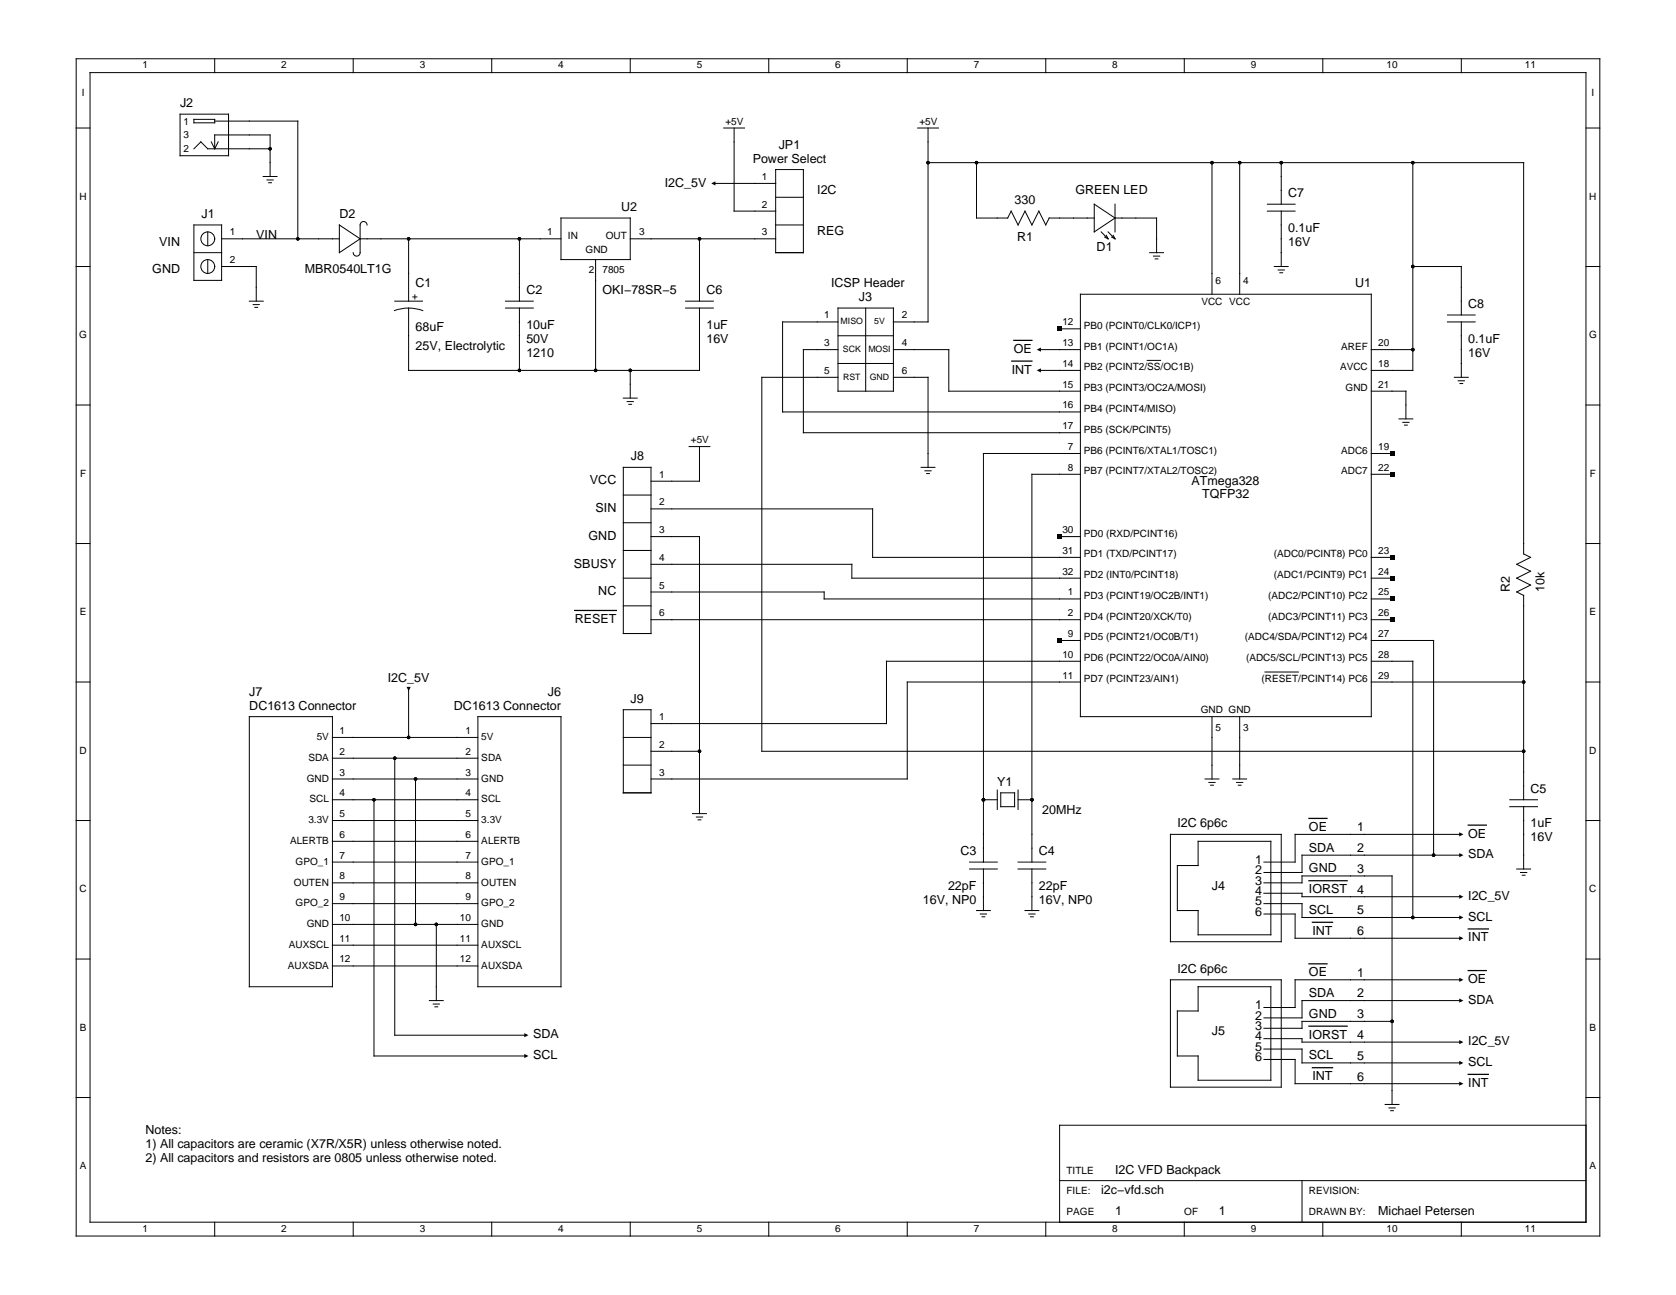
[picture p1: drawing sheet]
<svg xmlns="http://www.w3.org/2000/svg" width="279mm" height="216mm" viewBox="0 0 279 216" stroke-linecap="round" stroke-linejoin="round" font-family="sans-serif">
<g fill="none" stroke="#000" stroke-width=".17">
<path d="M12.7 9.8h254v196.3h-254zM15 12.1h249.4v191.7h-249.4zM30 19h8.1v7h-8.1zM32.3 19.9h3.5v.6h-3.5zM35.8 9.8v2.3M58.9 9.8v2.3M82 9.8v2.3M105.1 9.8v2.3M128.2 9.8v2.3M151.2 9.8v2.3M174.3 9.8v2.3M197.4 9.8v2.3"/>
<path d="M220.5 9.8v2.3M243.6 9.8v2.3M12.7 21.3h2.3M32.3 37.5h4.6v9.2h-4.6zM32.3 24.8l1.2-1.1 1.1 1.1h10.4M34.6 38.7v2.3M35.2 23.7l.6 1.1M35.8 20.2h13.8v19.6M35.8 24.8v-2.3h9.2v6.9M36.4 23.7l-.6 1.1M36.9 39.8h19.7M43.9 29.4h2.3"/>
<path d="M44.5 30h1M44.8 30.5h.5M56.6 37.5l3.4 2.3-3.4 2.3zM60 39.8h33.5M61.2 37.5a.58 .58 0 0 0-.6-.6 .58 .58 0 0 0-.6 .6v4.6a.58 .58 0 0 1-.5 .6 .58 .58 0 0 1-.6-.6M68.1 39.8v10.4M86.6 39.8v10.4M93.5 36.4h11.6v6.9h-11.6zM105.1 39.8h24.2M116.6 39.8v10.4M118.9 30.6h10.4M120.7 21.3h3.4"/>
<path d="M122.4 21.3v13.9h6.9M129.3 28.3h4.6v13.8h-4.6zM129.3 37.5h4.6M129.3 32.9h4.6M153 21.3h3.4M154.7 21.3v32.4h-5.8M154.7 27.1h99.3v65.2l1.2 .6-2.4 1.2 2.4 1.1-2.4 1.2 2.4 1.1-2.4 1.2 1.2 .6M162.8 27.1v9.3h5.2l.6-1.2 1.1 2.3 1.2-2.3 1.1 2.3 1.2-2.3 1.1 2.3 .6-1.1M174.9 36.4h7.5M182.4 34l3.5 2.4-3.5 2.3zM183.6 38.7l1.1 1.1M184.2 39.5l.5 .3"/>
<path d="M184.4 39.2l.3 .6M184.7 38.7l1.2 1.1M185.3 39.5l.6 .3M185.6 39.2l.3 .6M185.9 36.4h6.9v5.7M185.9 34v4.7M202 27.1v22M206.7 27.1v22M211.3 35.2h4.6M211.3 34h4.6M213.6 27.1v6.9M213.6 35.2v9.2"/>
<path d="M235.5 27.1v34.7h-6.9M264.4 21.3h2.3M12.7 44.4h2.3M32.3 42.1h4.6M34.6 43.3v2.3M36.9 44.4h5.8v5.8M41.6 50.2h2.3M42.2 50.8h1M42.5 51.2h.4M65.7 51.8a6.9 6.9 0 0 1 4.8 0M65.8 50.2h4.6M68.1 51.4v10.4h48.5v-10.4"/>
<path d="M84.3 50.2h4.6M84.3 51.4h4.6M86.6 51.4v10.4M99.3 43.3v18.5M114.3 50.2h4.6M114.3 51.4h4.6M139.7 58.3h-5.8v13.8h46.2M139.7 53.7h-9.2v15h49.6M139.7 51.4h9.2v13.8h-9.2zM139.7 56h9.2M144.3 51.4v13.8M148.9 58.3h9.3v6.9h21.9"/>
<path d="M173.2 58.3h6.9M176.6 54.8h3.5M180.1 49.1h48.5v70.4h-48.5zM191.7 42.1h2.3M192.3 42.7h1M192.6 43.2h.4M212.4 44.4h2.3M213.1 45h1M213.4 45.5h.4M228.6 58.3h6.9M235.5 44.4h8.1v8.1M241.3 53.7h4.6"/>
<path d="M241.3 52.5h4.6M243.6 53.7v9.2M264.4 44.4h2.3M12.7 67.5h2.3M103.9 77.9h4.6v27.7h-4.6zM103.9 66.4h2.3M104.5 66.9h1.1M104.8 67.4h.5M105.1 61.8v4.6M114.9 74.5h3.4M116.6 74.5v5.7h-8.1M139.7 62.9h-12.7v62.4h127"/>
<path d="M139.7 60.6h9.2M148.9 62.9h5.8v15M153.6 77.9h2.3M154.2 78.5h1M154.5 79h.4M173.2 61.8h6.9M180.1 75.6h-16.2v68.1M180.1 79.1h-8.1v64.6M191.3 60.1h2.2M228.6 65.2h5.8v4.6M228.6 79.1h3.5M228.6 75.6h3.5"/>
<path d="M233.2 69.8h2.3M233.9 70.4h1M234.1 70.9h.5M242.5 62.9h2.3M243.1 63.5h1M243.4 63.9h.4M264.4 67.5h2.3M12.7 90.6h2.3M103.9 96.4h4.6M103.9 91.8h4.6M103.9 82.5h4.6M103.9 87.2h4.6"/>
<path d="M108.5 89.5h8.1v46.1M108.5 84.8h37v8.1h34.6M108.5 94.1h33.5v2.3h38.1M108.5 98.7h28.9v1.2h42.7M176.6 89.5h3.5M228.6 92.9h3.5M228.6 96.4h3.5M228.6 99.9h3.5M254 99.3v34M264.4 90.6h2.3M12.7 113.7h2.3M41.6 119.5h13.8v45h-13.8z"/>
<path d="M68.1 114.9v8M79.7 119.5h13.8v45h-13.8zM103.9 118.3h4.6v13.9h-4.6zM103.9 101h4.6M108.5 103.3h71.6M176.6 106.8h3.5M180.1 113.7h-28.9v16.2h-42.7M180.1 110.2h-32.3v10.4h-39.3M202 119.5v10.4M206.7 119.5v10.4M210.9 112h5.5M228.6 110.2h6.9v42.8"/>
<path d="M228.6 113.7h25.4M228.6 106.8h10.4v35.8M228.6 103.3h3.5M264.4 113.7h2.3M12.7 136.8h2.3M55.4 129.9h24.3M55.4 133.3h24.3M55.4 136.8h24.3M55.4 122.9h24.3M55.4 126.4h24.3M62.3 133.3v42.8h25.4M65.8 126.4v46.2h21.9"/>
<path d="M69.3 129.9v24.2M103.9 122.9h4.6M103.9 127.6h4.6M108.5 125.3h8.1M115.5 135.6h2.3M116.1 136.2h1M116.4 136.7h.4M163.9 133.3h2.4M166.3 131.7v3.3M166.8 132.2h2.3v2.3h-2.3zM169.7 133.3h2.3M169.7 131.7v3.3"/>
<path d="M195.1 139.1h18.5v17.9h-18.5zM200.9 129.9h2.3M201.5 130.4h1.1M201.8 130.9h.5M205.5 129.9h2.3M206.1 130.4h1.1M206.4 130.9h.5M243.6 139.1h-27.7v4.6h-5.2M251.7 133.3h4.6M251.7 134.5h4.6M254 134.5v10.4M264.4 136.8h2.3"/>
<path d="M12.7 159.9h2.3M55.4 143.7h24.3M55.4 140.3h24.3M55.4 147.2h24.3M55.4 150.7h24.3M55.4 157.6h24.3M55.4 154.1h24.3M72.7 154.1v12.7M161.6 144.9h4.7M161.6 143.7h4.7M162.8 151.8h2.3M163.4 152.4h1.1"/>
<path d="M163.7 152.8h.5M163.9 144.9v6.9M169.7 144.9h4.6M169.7 143.7h4.6M170.9 151.8h2.3M171.5 152.4h1M171.8 152.8h.5M172 144.9v6.9M199.7 140.3h12.2v15.5h-12.2v-4h-3.4v-7.5h3.4zM210.7 152.4h5.2v4h27.7M210.7 147.2h6.4v-1.2h15v38.1M210.7 148.9h6.4v.6h26.5"/>
<path d="M210.7 150.7h6.4v2.3h26.5M243.6 142.6h-26.5v2.9h-6.4M252.8 144.9h2.4M253.5 145.5h1M253.8 145.9h.4M264.4 159.9h2.3M55.4 161h24.3M71.6 166.8h2.3M72.2 167.4h1.1M72.5 167.9h.5M195.1 163.4h18.5v17.8h-18.5zM199.7 164.5h12.2v15.6h-12.2v-4h-3.4v-7.6h3.4z"/>
<path d="M210.7 173.2h6.4v.5h26.5M210.7 174.9h6.4v2.3h26.5M210.7 176.6h5.2v4.1h27.7M232.1 170.3h-15v1.1h-6.4M243.6 166.8h-26.5v2.9h-6.4M243.6 163.4h-27.7v4.6h-5.2M12.7 183h2.3M176.6 196.8h87.8M217.1 196.8v7M230.9 184.1h2.3M231.5 184.7h1.1M231.8 185.2h.5"/>
<path d="M264.4 187.6h-87.8v16.2M264.4 183h2.3M35.8 203.8v2.3M58.9 203.8v2.3M82 203.8v2.3M105.1 203.8v2.3M128.2 203.8v2.3M151.2 203.8v2.3M174.3 203.8v2.3M197.4 203.8v2.3M220.5 203.8v2.3M243.6 203.8v2.3"/>
<circle cx="34.6" cy="39.8" r="1.15"/>
<circle cx="34.6" cy="44.4" r="1.15"/>
</g>
<g fill="#000">
<path d="M118.6 30.6l.7-.4v.7zM172.8 58.3l.7-.4v.7zM176.3 54.5h.7v.7h-.7zM172.8 61.8l.7-.4v.7zM231.7 75.3h.7v.7h-.7zM231.7 78.7h.7v.7h-.7zM176.3 89.1h.7v.7h-.7zM231.7 92.6h.7v.7h-.7zM231.7 96h.7v.7h-.7zM231.7 99.5h.7v.7h-.7zM67.8 114.5h.7l-.4 .7zM176.3 106.4h.7v.7h-.7z"/>
<path d="M231.7 103h.7v.7h-.7zM243.3 138.8l.7 .3-.7 .4zM243.3 156.1l.7 .3-.7 .4zM243.3 149.2l.7 .3-.7 .3zM243.3 142.2l.7 .4-.7 .3zM243.3 152.6l.7 .4-.7 .3zM87.4 172.2l.7 .4-.7 .3zM87.4 175.7l.7 .4-.7 .3zM243.3 163l.7 .4-.7 .3zM243.3 173.4l.7 .3-.7 .4zM243.3 166.5l.7 .3-.7 .4zM243.3 176.9l.7 .3-.7 .4z"/>
<path d="M243.3 180.3l.7 .4-.7 .3z"/>
<circle cx="45" cy="24.8" r=".29"/>
<circle cx="49.6" cy="39.8" r=".29"/>
<circle cx="68.1" cy="39.8" r=".29"/>
<circle cx="86.6" cy="39.8" r=".29"/>
<circle cx="116.6" cy="39.8" r=".29"/>
<circle cx="154.7" cy="27.1" r=".29"/>
<circle cx="162.8" cy="27.1" r=".29"/>
<circle cx="202" cy="27.1" r=".29"/>
<circle cx="206.7" cy="27.1" r=".29"/>
<circle cx="213.6" cy="27.1" r=".29"/>
<circle cx="235.5" cy="27.1" r=".29"/>
<circle cx="235.5" cy="58.3" r=".29"/>
<circle cx="235.5" cy="44.4" r=".29"/>
<circle cx="86.6" cy="61.8" r=".29"/>
<circle cx="99.3" cy="61.8" r=".29"/>
<circle cx="105.1" cy="61.8" r=".29"/>
<circle cx="254" cy="113.7" r=".29"/>
<circle cx="62.3" cy="133.3" r=".29"/>
<circle cx="65.8" cy="126.4" r=".29"/>
<circle cx="68.1" cy="122.9" r=".29"/>
<circle cx="69.3" cy="129.9" r=".29"/>
<circle cx="116.6" cy="125.3" r=".29"/>
<circle cx="163.9" cy="133.3" r=".29"/>
<circle cx="172" cy="133.3" r=".29"/>
<circle cx="254" cy="125.3" r=".29"/>
<circle cx="69.3" cy="154.1" r=".29"/>
<circle cx="72.7" cy="154.1" r=".29"/>
<circle cx="235.5" cy="153" r=".29"/>
<circle cx="239" cy="142.6" r=".29"/>
<circle cx="232.1" cy="170.3" r=".29"/>
</g>
<g fill="none" stroke="#000" stroke-width=".21">
<path d="M169 56.7h3M168.7 60.2h3.3M95.8 101.8h7M218.2 136.4h3M244.8 137.6h3M218.2 146.8h6.4M218.8 153.8h3.3M244.8 154.9h3.3M218.2 160.7h3M218.2 171.1h6.4M218.8 178h3.3M244.8 179.1h3.3"/>
<path d="M244.8 161.8h3"/>
</g>
<g font-size="2.1">
<text x="30" y="17.9">J2</text>
<text x="125.5" y="27.1">Power Select</text>
<text x="129.8" y="24.8">JP1</text>
<text x="103.6" y="35.2">U2</text>
<text x="110.8" y="31.1">I2C_5V</text>
<text x="136.2" y="32.3">I2C</text>
<text x="169.1" y="34">330</text>
<text x="179.3" y="32.3">GREEN LED</text>
<text x="214.7" y="32.9">C7</text>
<text x="26.5" y="41">VIN</text>
<text x="33.6" y="36.4">J1</text>
<text x="42.7" y="39.8">VIN</text>
<text x="56.6" y="36.4">D2</text>
<text x="136.2" y="39.2">REG</text>
<text x="169.5" y="40.2">R1</text>
<text x="182.8" y="41.9">D1</text>
<text x="214.7" y="38.7">0.1uF</text>
<text x="214.7" y="41">16V</text>
<text x="25.4" y="45.6">GND</text>
<text x="50.8" y="45.6">MBR0540LT1G</text>
<text x="69.3" y="47.9">C1</text>
<text x="138.5" y="47.9">ICSP Header</text>
<text x="225.9" y="47.9">U1</text>
<text x="87.7" y="49.1">C2</text>
<text x="100.4" y="49.1">OKI−78SR−5</text>
<text x="117.8" y="49.1">C6</text>
<text x="143.2" y="50.2">J3</text>
<text x="244.8" y="51.4">C8</text>
<text x="69.3" y="55.2">68uF</text>
<text x="69.3" y="58.3">25V, Electrolytic</text>
<text x="87.7" y="54.8">10uF</text>
<text x="87.7" y="57.1">50V</text>
<text x="87.7" y="59.4">1210</text>
<text x="117.8" y="54.8">1uF</text>
<text x="117.8" y="57.1">16V</text>
<text x="169" y="58.8">OE</text>
<text x="244.8" y="57.1">0.1uF</text>
<text x="244.8" y="59.4">16V</text>
<text x="168.7" y="62.3">INT</text>
<text x="105.2" y="76.8">J8</text>
<text x="98.4" y="80.8">VCC</text>
<text x="198.6" y="80.8">ATmega328</text>
<text x="200.4" y="83.1">TQFP32</text>
<text x="99.3" y="85.4">SIN</text>
<text x="95.7" y="94.6">SBUSY</text>
<text x="98.1" y="90">GND</text>
<text x="99.7" y="99.2">NC</text>
<text x="251.7" y="98.7" transform="rotate(-90 251.7 98.7)">R2</text>
<text x="257.5" y="98.7" transform="rotate(-90 257.5 98.7)">10k</text>
<text x="95.8" y="103.9">RESET</text>
<text x="64.6" y="113.7">I2C_5V</text>
<text x="41.6" y="116">J7</text>
<text x="41.6" y="118.3">DC1613 Connector</text>
<text x="75.7" y="118.3">DC1613 Connector</text>
<text x="91.3" y="116">J6</text>
<text x="105.1" y="117.2">J9</text>
<text x="166.3" y="131">Y1</text>
<text x="173.8" y="135.6">20MHz</text>
<text x="196.3" y="138">I2C 6p6c</text>
<text x="255.2" y="132.2">C5</text>
<text x="255.2" y="138">1uF</text>
<text x="160.1" y="142.6">C3</text>
<text x="173.2" y="142.6">C4</text>
<text x="218.2" y="138.5">OE</text>
<text x="218.2" y="142">SDA</text>
<text x="226.2" y="138.6">1</text>
<text x="226.2" y="142.1">2</text>
<text x="244.8" y="139.6">OE</text>
<text x="244.8" y="143.1">SDA</text>
<text x="255.2" y="140.3">16V</text>
<text x="158" y="148.3">22pF</text>
<text x="173.2" y="148.3">22pF</text>
<text x="202" y="148.3">J4</text>
<text x="209.3" y="144">1</text>
<text x="209.3" y="145.7">2</text>
<text x="209.3" y="147.5">3</text>
<text x="209.3" y="149.2">4</text>
<text x="218.2" y="148.9">IORST</text>
<text x="218.2" y="145.5">GND</text>
<text x="226.2" y="145.5">3</text>
<text x="226.2" y="149">4</text>
<text x="153.9" y="150.7">16V, NP0</text>
<text x="173.2" y="150.7">16V, NP0</text>
<text x="209.3" y="150.9">5</text>
<text x="209.3" y="152.7">6</text>
<text x="218.2" y="152.4">SCL</text>
<text x="218.8" y="155.8">INT</text>
<text x="226.2" y="152.4">5</text>
<text x="226.2" y="155.9">6</text>
<text x="244.8" y="150">I2C_5V</text>
<text x="244.8" y="153.5">SCL</text>
<text x="244.8" y="157">INT</text>
<text x="196.3" y="162.2">I2C 6p6c</text>
<text x="218.2" y="162.8">OE</text>
<text x="218.2" y="166.2">SDA</text>
<text x="226.2" y="162.8">1</text>
<text x="226.2" y="166.3">2</text>
<text x="244.8" y="163.9">OE</text>
<text x="244.8" y="167.4">SDA</text>
<text x="88.9" y="173.1">SDA</text>
<text x="202" y="172.6">J5</text>
<text x="209.3" y="168.3">1</text>
<text x="209.3" y="170">2</text>
<text x="209.3" y="171.7">3</text>
<text x="209.3" y="173.5">4</text>
<text x="218.2" y="173.2">IORST</text>
<text x="218.2" y="169.7">GND</text>
<text x="226.2" y="169.8">3</text>
<text x="226.2" y="173.2">4</text>
<text x="88.9" y="176.6">SCL</text>
<text x="209.3" y="175.2">5</text>
<text x="209.3" y="176.9">6</text>
<text x="218.2" y="176.6">SCL</text>
<text x="226.2" y="176.7">5</text>
<text x="244.8" y="174.3">I2C_5V</text>
<text x="244.8" y="177.7">SCL</text>
<text x="218.8" y="180.1">INT</text>
<text x="226.2" y="180.2">6</text>
<text x="244.8" y="181.2">INT</text>
<text x="24.2" y="189">Notes:</text>
<text x="24.2" y="191.3">1) All capacitors are ceramic (X7R/X5R) unless otherwise noted.</text>
<text x="24.2" y="193.7">2) All capacitors and resistors are 0805 unless otherwise noted.</text>
<text x="185.9" y="195.7">I2C VFD Backpack</text>
<text x="183.6" y="199.1">i2c−vfd.sch</text>
<text x="185.9" y="202.6">1</text>
<text x="203.2" y="202.6">1</text>
<text x="229.8" y="202.6">Michael Petersen</text>
</g>
<g font-size="1.7">
<text x="23.8" y="11.4">1</text>
<text x="46.9" y="11.4">2</text>
<text x="70" y="11.4">3</text>
<text x="93.1" y="11.4">4</text>
<text x="116.1" y="11.4">5</text>
<text x="139.2" y="11.4">6</text>
<text x="162.3" y="11.4">7</text>
<text x="185.4" y="11.4">8</text>
<text x="208.5" y="11.4">9</text>
<text x="231.1" y="11.4">10</text>
<text x="254.2" y="11.4">11</text>
<text x="13.6" y="16">I</text>
<text x="265.3" y="16">I</text>
<text x="30.6" y="20.8">1</text>
<text x="30.6" y="23.1">3</text>
<text x="120.9" y="20.8">+5V</text>
<text x="153.3" y="20.8">+5V</text>
<text x="30.6" y="25.4">2</text>
<text x="13.3" y="33.3">H</text>
<text x="127" y="30">1</text>
<text x="127" y="34.6">2</text>
<text x="264.9" y="33.3">H</text>
<text x="38.3" y="39.2">1</text>
<text x="91.2" y="39.2">1</text>
<text x="94.7" y="39.8">IN</text>
<text x="101" y="39.8">OUT</text>
<text x="106.6" y="39.2">3</text>
<text x="127" y="39.2">3</text>
<text x="38.3" y="43.9">2</text>
<text x="97.6" y="42.1">GND</text>
<text x="98.1" y="45.6">2</text>
<text x="100.4" y="45.6">7805</text>
<text x="202.6" y="47.3">6</text>
<text x="207.2" y="47.3">4</text>
<text x="68.7" y="49.1" transform="rotate(90 68.7 49.1)">+</text>
<text x="137.4" y="53.1">1</text>
<text x="150.3" y="53.1">2</text>
<text x="200.3" y="50.9">VCC VCC</text>
<text x="13.2" y="56.4">G</text>
<text x="137.4" y="57.7">3</text>
<text x="150.3" y="57.7">4</text>
<text x="177.1" y="54.2">12</text>
<text x="177.1" y="57.7">13</text>
<text x="180.7" y="54.8">PB0 (PCINT0/CLK0/ICP1)</text>
<text x="180.7" y="58.3">PB1 (PCINT1/OC1A)</text>
<text x="223.6" y="58.3">AREF</text>
<text x="229.8" y="57.7">20</text>
<text x="264.9" y="56.4">G</text>
<text x="137.4" y="62.3">5</text>
<text x="150.3" y="62.3">6</text>
<text x="177.1" y="61.2">14</text>
<text x="177.1" y="64.6">15</text>
<text x="180.7" y="61.8">PB2 (PCINT2/SS/OC1B)</text>
<text x="180.7" y="65.2">PB3 (PCINT3/OC2A/MOSI)</text>
<text x="223.4" y="61.8">AVCC</text>
<text x="224.3" y="65.2">GND</text>
<text x="229.8" y="64.6">21</text>
<text x="229.8" y="61.2">18</text>
<text x="177.1" y="68.1">16</text>
<text x="177.1" y="71.6">17</text>
<text x="180.7" y="68.7">PB4 (PCINT4/MISO)</text>
<text x="115.2" y="73.9">+5V</text>
<text x="178" y="75">7</text>
<text x="180.7" y="75.6">PB6 (PCINT6/XTAL1/TOSC1)</text>
<text x="180.7" y="72.1">PB5 (SCK/PCINT5)</text>
<text x="223.6" y="75.6">ADC6</text>
<text x="229.8" y="75">19</text>
<text x="13.3" y="79.5">F</text>
<text x="109.9" y="79.6">1</text>
<text x="178" y="78.5">8</text>
<text x="180.7" y="79.1">PB7 (PCINT7/XTAL2/TOSC2)</text>
<text x="223.6" y="79.1">ADC7</text>
<text x="229.8" y="78.5">22</text>
<text x="265" y="79.5">F</text>
<text x="109.9" y="84.3">2</text>
<text x="109.9" y="88.9">3</text>
<text x="177.1" y="88.9">30</text>
<text x="180.7" y="89.5">PD0 (RXD/PCINT16)</text>
<text x="109.9" y="93.5">4</text>
<text x="177.1" y="92.3">31</text>
<text x="177.1" y="95.8">32</text>
<text x="180.7" y="92.9">PD1 (TXD/PCINT17)</text>
<text x="212.4" y="92.9">(ADC0/PCINT8) PC0</text>
<text x="229.8" y="92.3">23</text>
<text x="229.8" y="95.8">24</text>
<text x="109.9" y="98.1">5</text>
<text x="178" y="99.3">1</text>
<text x="180.7" y="99.9">PD3 (PCINT19/OC2B/INT1)</text>
<text x="180.7" y="96.4">PD2 (INT0/PCINT18)</text>
<text x="211.4" y="99.9">(ADC2/PCINT10) PC2</text>
<text x="212.4" y="96.4">(ADC1/PCINT9) PC1</text>
<text x="229.8" y="99.3">25</text>
<text x="13.3" y="102.6">E</text>
<text x="109.9" y="102.7">6</text>
<text x="178" y="102.7">2</text>
<text x="178" y="106.2">9</text>
<text x="180.7" y="103.3">PD4 (PCINT20/XCK/T0)</text>
<text x="180.7" y="106.8">PD5 (PCINT21/OC0B/T1)</text>
<text x="207.5" y="106.8">(ADC4/SDA/PCINT12) PC4</text>
<text x="211.4" y="103.3">(ADC3/PCINT11) PC3</text>
<text x="229.8" y="102.7">26</text>
<text x="229.8" y="106.2">27</text>
<text x="265" y="102.6">E</text>
<text x="177.1" y="109.7">10</text>
<text x="177.1" y="113.1">11</text>
<text x="180.7" y="110.2">PD6 (PCINT22/OC0A/AIN0)</text>
<text x="180.7" y="113.7">PD7 (PCINT23/AIN1)</text>
<text x="207.7" y="110.2">(ADC5/SCL/PCINT13) PC5</text>
<text x="210.3" y="113.7">(RESET/PCINT14) PC6</text>
<text x="229.8" y="109.7">28</text>
<text x="229.8" y="113.1">29</text>
<text x="200.2" y="118.9">GND GND</text>
<text x="13.3" y="125.7">D</text>
<text x="52.8" y="123.4">5V</text>
<text x="56.6" y="122.4">1</text>
<text x="56.6" y="125.8">2</text>
<text x="77.6" y="122.4">1</text>
<text x="77.6" y="125.8">2</text>
<text x="80.2" y="123.4">5V</text>
<text x="109.9" y="120.1">1</text>
<text x="109.9" y="124.7">2</text>
<text x="202.6" y="121.8">5</text>
<text x="207.2" y="121.8">3</text>
<text x="264.9" y="125.7">D</text>
<text x="51.1" y="130.3">GND</text>
<text x="51.4" y="126.9">SDA</text>
<text x="56.6" y="129.3">3</text>
<text x="77.6" y="129.3">3</text>
<text x="80.2" y="130.3">GND</text>
<text x="80.2" y="126.9">SDA</text>
<text x="109.9" y="129.3">3</text>
<text x="51.4" y="137.2">3.3V</text>
<text x="51.6" y="133.8">SCL</text>
<text x="56.6" y="136.2">5</text>
<text x="56.6" y="132.8">4</text>
<text x="77.6" y="136.2">5</text>
<text x="77.6" y="132.8">4</text>
<text x="80.2" y="137.2">3.3V</text>
<text x="80.2" y="133.8">SCL</text>
<text x="48.4" y="140.7">ALERTB</text>
<text x="56.6" y="143.1">7</text>
<text x="56.6" y="139.7">6</text>
<text x="77.6" y="143.1">7</text>
<text x="77.6" y="139.7">6</text>
<text x="80.2" y="140.7">ALERTB</text>
<text x="13.3" y="148.8">C</text>
<text x="49" y="147.6">OUTEN</text>
<text x="49.3" y="144.2">GPO_1</text>
<text x="56.6" y="146.6">8</text>
<text x="77.6" y="146.6">8</text>
<text x="80.2" y="144.2">GPO_1</text>
<text x="80.2" y="147.6">OUTEN</text>
<text x="264.9" y="148.8">C</text>
<text x="49.3" y="151.1">GPO_2</text>
<text x="51.1" y="154.6">GND</text>
<text x="56.6" y="150.1">9</text>
<text x="56.6" y="153.5">10</text>
<text x="76.7" y="153.5">10</text>
<text x="77.6" y="150.1">9</text>
<text x="80.2" y="151.1">GPO_2</text>
<text x="80.2" y="154.6">GND</text>
<text x="48" y="161.5">AUXSDA</text>
<text x="48.2" y="158">AUXSCL</text>
<text x="56.6" y="157">11</text>
<text x="56.6" y="160.5">12</text>
<text x="76.7" y="157">11</text>
<text x="76.7" y="160.5">12</text>
<text x="80.2" y="158">AUXSCL</text>
<text x="80.2" y="161.5">AUXSDA</text>
<text x="13.3" y="171.9">B</text>
<text x="265" y="171.9">B</text>
<text x="13.3" y="195">A</text>
<text x="177.8" y="195.7">TITLE</text>
<text x="265" y="195">A</text>
<text x="177.8" y="199.1">FILE:</text>
<text x="177.8" y="202.6">PAGE</text>
<text x="197.4" y="202.6">OF</text>
<text x="218.2" y="199.1">REVISION:</text>
<text x="218.2" y="202.6">DRAWN BY:</text>
<text x="23.8" y="205.3">1</text>
<text x="46.9" y="205.3">2</text>
<text x="70" y="205.3">3</text>
<text x="93.1" y="205.3">4</text>
<text x="116.1" y="205.3">5</text>
<text x="139.2" y="205.3">6</text>
<text x="162.3" y="205.3">7</text>
<text x="185.4" y="205.3">8</text>
<text x="208.5" y="205.3">9</text>
<text x="231.1" y="205.3">10</text>
<text x="254.2" y="205.3">11</text>
</g>
<g font-size="1.5">
<text x="140.1" y="54.1">MISO</text>
<text x="140.5" y="58.7">SCK</text>
<text x="144.8" y="58.7">MOSI</text>
<text x="145.7" y="54.1">5V</text>
<text x="140.5" y="63.3">RST</text>
<text x="145" y="63.3">GND</text>
</g>
</svg>
